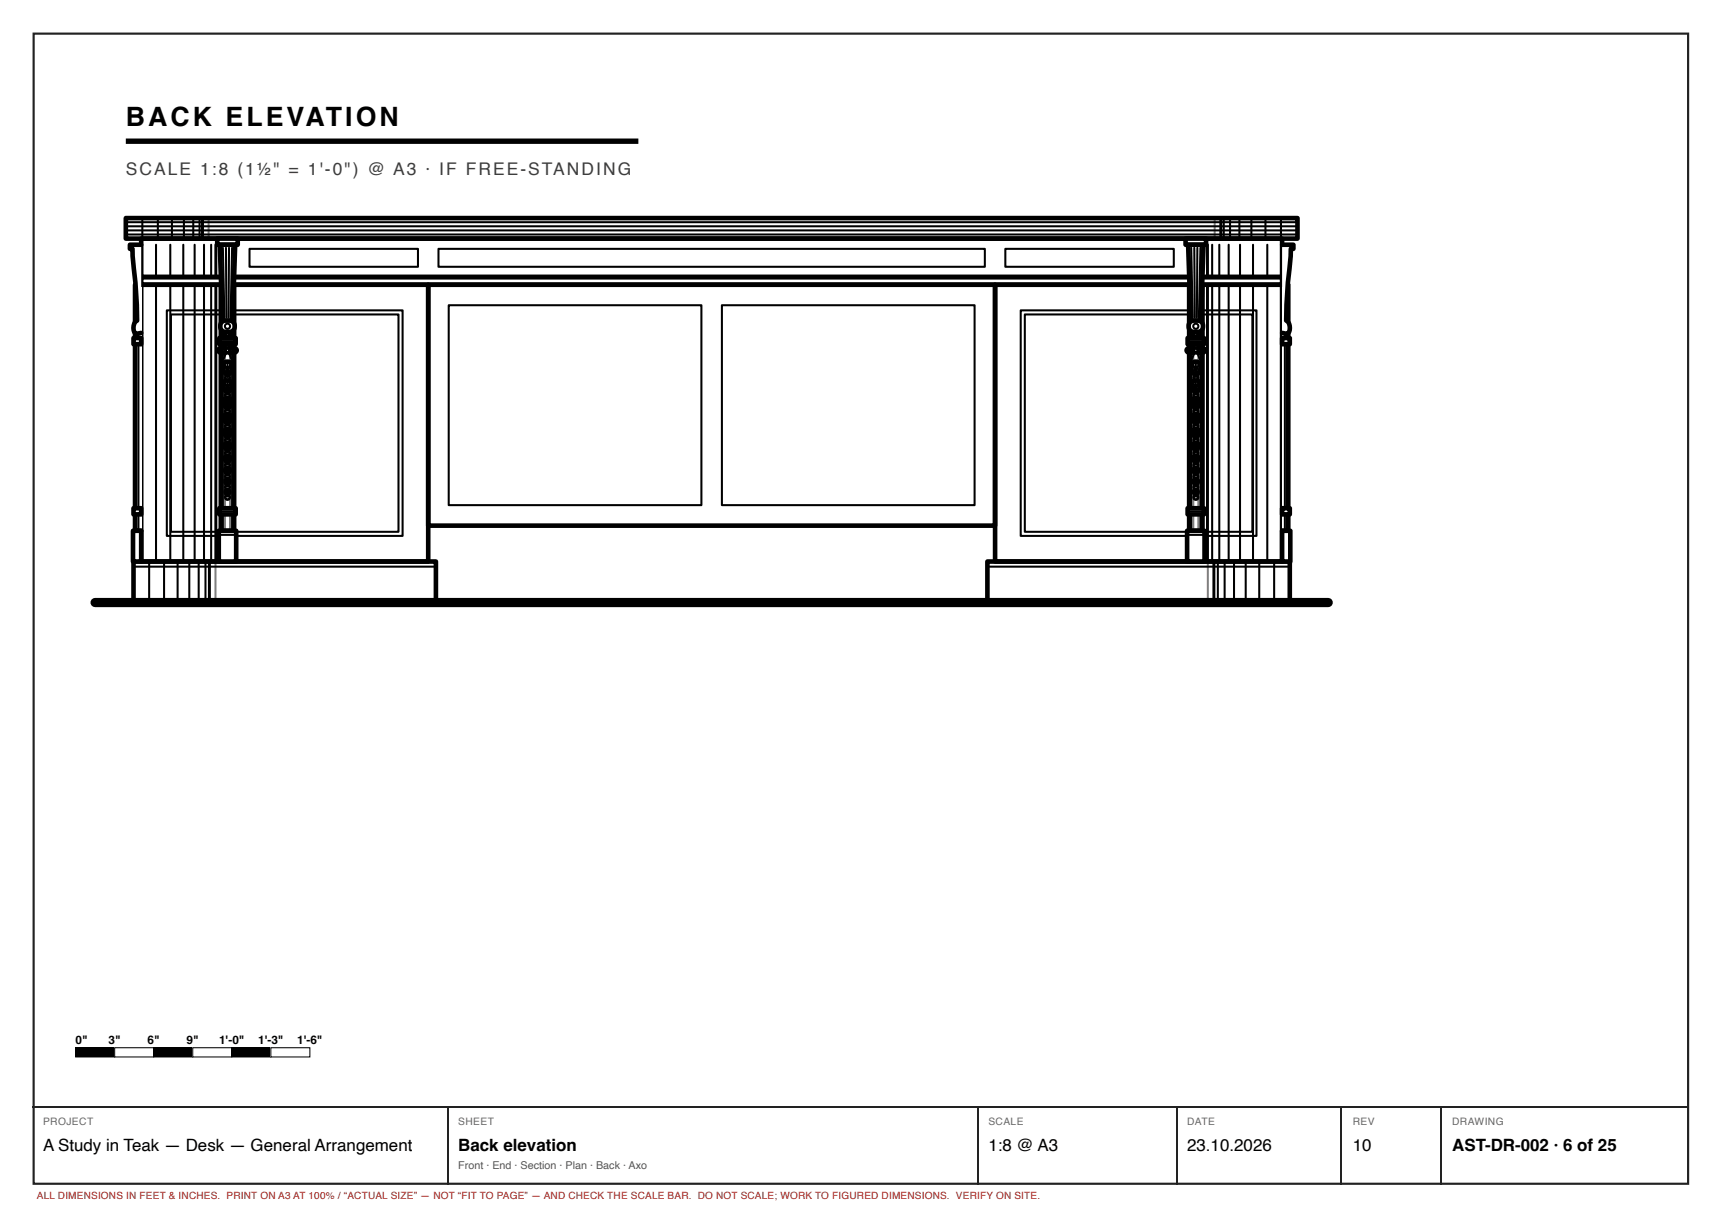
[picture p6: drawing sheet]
<svg xmlns="http://www.w3.org/2000/svg" width="420mm" height="297mm" viewBox="0 0 420 297" stroke-linecap="round" stroke-linejoin="round" font-family="sans-serif">
<path d="M8.2 8.2h403.5v280.5h-403.5z" fill="none" stroke="#222" stroke-width=".53"/>
<path d="M30.7 34.4h125" fill="none" stroke="#000" stroke-width="1.3" stroke-linecap="butt"/>
<path d="M30.7 53.2h285.7v5h-285.7zM34.4 58.2h278.3v9.4h-278.3zM34.4 67.6h278.3v1.8h-278.3zM34.4 69.4h70v67.5h-70zM104.4 69.4h138.3v58.8h-138.3zM242.7 69.4h70v67.5h-70zM32.6 136.9h73.7v10h-73.7zM240.8 136.9h73.8v10h-73.8z" fill="none" stroke="#000" stroke-width="1.1"/>
<g fill="none" stroke="#000" stroke-width=".5">
<path d="M30.7 54.2h285.7M30.7 55.2h285.7M30.7 56.2h285.7M30.7 57.2h285.7M34.7 53.2v5M38.1 59.7v7.9M38.5 53.2v5M41.5 59.7v7.9M41.9 53.2v5M44.7 59.7v7.9M44.9 53.2v5M47.1 53.2v5"/>
<path d="M47.5 59.7v7.9M48.7 53.2v5M49.8 59.7v7.9M50.9 53.2v5M51.5 59.7v7.9M54.1 59.7v7.9M296.2 53.2v5M298.4 53.2v5M300 53.2v5M302.3 53.2v5M305.2 53.2v5M308.6 53.2v5"/>
<path d="M312.4 53.2v5M38.1 69.4v67.5M40.7 75.7h57.5v55h-57.5zM41.5 69.4v67.5M41.7 76.7h55.5v53h-55.5zM44.7 69.4v67.5M47.5 69.4v67.5M49.8 69.4v67.5M51.5 69.4v67.5M54.1 69.4v67.5M60.9 60.7h41v4.4h-41zM106.9 60.7h133.3v4.4h-133.3z"/>
<path d="M109.4 74.4h61.7v48.8h-61.7zM176.1 74.4h61.6v48.8h-61.6zM245.2 60.7h41.1v4.4h-41.1zM248.9 75.7h57.5v55h-57.5zM249.9 76.7h55.5v53h-55.5zM32.6 138.2h73.7M36.4 136.9v10M40 136.9v10M43.3 136.9v10M46.2 136.9v10M48.5 136.9v10M50.1 136.9v10"/>
<path d="M52.6 136.9v10M240.8 138.2h73.8"/>
</g>
<path d="M49.4 53.2v5M52.6 59.7v7.9M297.7 53.2v5M52.6 69.4v67.5M51.1 136.9v10" fill="none" stroke="#000" stroke-width=".72"/>
<path d="M53.9 69.4h3.2v60h-3.2z" fill="#fff"/>
<path d="M53.9 69.4h3.2v60h-3.2z" fill="none" stroke="#000" stroke-width="1.1"/>
<path d="M54.4 69.4v60M54.9 69.4v60M56.1 69.4v60M56.6 69.4v60" fill="none" stroke="#000" stroke-width=".5"/>
<path d="M53.5 82.4h4v1.5h-4z" fill="#fff"/>
<path d="M53.5 82.4h4v1.5h-4z" fill="none" stroke="#000" stroke-width="1.1"/>
<path d="M53.5 83.2h4" fill="none" stroke="#000" stroke-width=".5"/>
<path d="M53.5 123.9h4v1.5h-4z" fill="#fff"/>
<path d="M53.4 85a1.22 1.22 0 0 1 2.1 .6 1.32 1.32 0 0 1-2.3-.2zM55.7 85a1.22 1.22 0 0 1 2 .6 1.32 1.32 0 0 1-2.2-.2zM53.5 123.9h4v1.5h-4z" fill="none" stroke="#000" stroke-width="1.1"/>
<path d="M53.5 124.7h4" fill="none" stroke="#000" stroke-width=".5"/>
<circle cx="55.5" cy="85.4" r=".44" fill="#fff"/>
<g fill="none" stroke="#000" stroke-width="1.1">
<path d="M54.6 88.6a1.25 1.25 0 0 1 1.6-.2 1.25 1.25 0 0 1 .4 1.6l-.6 1.1-.5 .5a2.43 2.43 0 0 1-.9-3zM54.6 93.2a1.09 1.09 0 0 1 1.4-.3 1.09 1.09 0 0 1 .5 1.3l-.5 1.1-.5 .6a2.36 2.36 0 0 1-.9-2.7zM54.7 97.4a.99 .99 0 0 1 1.2-.3 .99 .99 0 0 1 .5 1.2l-.5 1-.4 .5a2.12 2.12 0 0 1-.8-2.4zM54.8 101.3a.95 .95 0 0 1 1.3-.1 .95 .95 0 0 1 .1 1.3l-.7 .9a1.91 1.91 0 0 1-.7-2.1zM55 104.7h.9a1.37 1.37 0 0 1-.4 2.1 1.51 1.51 0 0 1-.5-2.1zM55.1 108h.8a1.24 1.24 0 0 1-.4 2 1.36 1.36 0 0 1-.4-2zM55.1 111.2h.7a1.11 1.11 0 0 1-.3 1.7 1.22 1.22 0 0 1-.4-1.7zM55.1 116.9h.7a.98 .98 0 0 1-.3 1.4 .98 .98 0 0 1-.4-1.4zM55.2 114.1h.6a1 1 0 0 1-.3 1.6 1.1 1.1 0 0 1-.3-1.6zM55.2 119.5h.6a.89 .89 0 0 1-.3 1.3 .89 .89 0 0 1-.3-1.3z"/>
<circle cx="55.5" cy="92.1" r=".31"/>
<circle cx="55.5" cy="96.4" r=".31"/>
<circle cx="55.5" cy="85.4" r=".44"/>
<circle cx="55.5" cy="103.9" r=".31"/>
<circle cx="55.5" cy="113.4" r=".31"/>
<circle cx="55.5" cy="116.2" r=".31"/>
<circle cx="55.5" cy="107.3" r=".31"/>
<circle cx="55.5" cy="110.5" r=".31"/>
<circle cx="55.5" cy="118.8" r=".31"/>
<circle cx="55.5" cy="100.3" r=".31"/>
<circle cx="55.5" cy="121.3" r=".31"/>
</g>
<g fill="none" stroke="#000" stroke-width=".5">
<path d="M54.8 88.9l.7 2M54.9 93.4l.6 1.8M54.9 97.6l.6 1.6M55.2 85.8l-.7 1.9M55.5 88.6v2.3M55.5 93.2v2M55.5 97.4v1.8M55.7 85.8l.8 1.9M56 97.6l-.5 1.6M56.1 93.4l-.6 1.8M56.1 88.9l-.6 2M55 101.5l.5 1.4"/>
<path d="M55 105l.5 1.3M55.1 108.4l.4 1.1M55.1 111.5l.4 1M55.2 114.4l.3 .9M55.2 117.2l.3 .8M55.2 119.7l.3 .8M55.5 101.2v1.7M55.5 104.8v1.5M55.5 108.2v1.3M55.5 111.3v1.2M55.5 114.3v1M55.5 117v1"/>
<path d="M55.5 119.6v.9M55.7 119.7l-.2 .8M55.8 117.2l-.3 .8M55.8 114.4l-.3 .9M55.8 111.5l-.3 1M55.9 108.4l-.4 1.1M55.9 105l-.4 1.3M56 101.5l-.5 1.4"/>
</g>
<path d="M53.4 129.4h4.2v7.5h-4.2z" fill="#fff"/>
<path d="M53.4 129.4h4.2v7.5h-4.2z" fill="none" stroke="#000" stroke-width="1.1"/>
<path d="M53.4 130.4h4.2" fill="none" stroke="#000" stroke-width=".5"/>
<path d="M53 58.2h5v1.5h-5z" fill="#fff"/>
<path d="M53 58.2h5v1.5h-5z" fill="none" stroke="#000" stroke-width="1.1"/>
<path d="M53.6 59.7h3.8l-.7 18.5h-2.5z" fill="#fff"/>
<path d="M53.6 59.7h3.8l-.7 18.5h-2.5z" fill="none" stroke="#000" stroke-width="1.1"/>
<path d="M54.4 60.4l.3 17M55.1 60.4l.1 17M55.9 60.4l-.2 17M56.6 60.4l-.4 17" fill="none" stroke="#000" stroke-width=".5"/>
<path d="M54.1 78.5l.7-.3h1.2a1.38 1.38 0 0 1 1.2 1.4 1.38 1.38 0 0 1-1.2 1.3h-1a1.39 1.39 0 0 1-1.2-.9 1.39 1.39 0 0 1 .3-1.5z" fill="#fff"/>
<path d="M54.1 78.5l.7-.3h1.2a1.38 1.38 0 0 1 1.2 1.4 1.38 1.38 0 0 1-1.2 1.3h-1a1.39 1.39 0 0 1-1.2-.9 1.39 1.39 0 0 1 .3-1.5z" fill="none" stroke="#000" stroke-width="1.1"/>
<circle cx="55.5" cy="79.6" r=".63" fill="none" stroke="#000" stroke-width=".5"/>
<circle cx="55.5" cy="81.6" r=".63" fill="#fff"/>
<circle cx="55.5" cy="81.6" r=".63" fill="none" stroke="#000" stroke-width="1.1"/>
<path d="M32.9 69.4h1.5v60h-1.5z" fill="#fff"/>
<path d="M34.4 69.4h-1.5v60h1.5" fill="none" stroke="#000" stroke-width="1.1"/>
<path d="M33.8 69.4v60" fill="none" stroke="#000" stroke-width=".5"/>
<path d="M32.6 82.4h1.8v1.5h-1.8z" fill="#fff"/>
<path d="M32.6 82.4h1.8v1.5h-1.8z" fill="none" stroke="#000" stroke-width="1.1"/>
<path d="M32.6 123.9h1.8v1.5h-1.8z" fill="#fff"/>
<path d="M32.6 123.9h1.8v1.5h-1.8z" fill="none" stroke="#000" stroke-width="1.1"/>
<path d="M32.4 129.4h2v7.5h-2z" fill="#fff"/>
<path d="M32.4 129.4h2v7.5h-2z" fill="none" stroke="#000" stroke-width="1.1"/>
<path d="M31.7 59.7h2.7v21.5l-1.2 .2a2.13 2.13 0 0 1 .2-3.2 132.4 132.4 0 0 0-1-15.4l-.1-2.1h-.6z" fill="#fff"/>
<path d="M34.4 59.7h-2.7v1h.6l.3 4.9a99.9 99.9 0 0 1 .8 12.6 2.12 2.12 0 0 0-.2 3.2l1.2-.2" fill="none" stroke="#000" stroke-width="1.1"/>
<g fill="none" stroke="#000" stroke-width=".5">
<path d="M293 59.7v7.9M295.6 59.7v7.9M297.4 59.7v7.9M299.6 59.7v7.9M302.4 59.7v7.9M305.6 59.7v7.9M309.1 59.7v7.9M293 69.4v67.5M295.6 69.4v67.5M297.4 69.4v67.5M299.6 69.4v67.5M302.4 69.4v67.5"/>
<path d="M305.6 69.4v67.5M309.1 69.4v67.5M294.6 136.9v10M297 136.9v10M298.7 136.9v10M301 136.9v10M303.8 136.9v10M307.1 136.9v10M310.7 136.9v10"/>
</g>
<path d="M294.5 59.7v7.9M294.5 69.4v67.5M296 136.9v10" fill="none" stroke="#000" stroke-width=".72"/>
<path d="M290 69.4h3.3v60h-3.3z" fill="#fff"/>
<path d="M290 69.4h3.3v60h-3.3z" fill="none" stroke="#000" stroke-width="1.1"/>
<path d="M290.5 69.4v60M291 69.4v60M292.3 69.4v60M292.8 69.4v60" fill="none" stroke="#000" stroke-width=".5"/>
<path d="M289.6 82.4h4v1.5h-4z" fill="#fff"/>
<path d="M289.6 82.4h4v1.5h-4z" fill="none" stroke="#000" stroke-width="1.1"/>
<path d="M289.6 83.2h4" fill="none" stroke="#000" stroke-width=".5"/>
<path d="M289.6 123.9h4v1.5h-4z" fill="#fff"/>
<path d="M289.6 85a1.22 1.22 0 0 1 2 .6 1.32 1.32 0 0 1-2.2-.2zM291.8 85a1.22 1.22 0 0 1 2.1 .6 1.32 1.32 0 0 1-2.3-.2zM289.6 123.9h4v1.5h-4z" fill="none" stroke="#000" stroke-width="1.1"/>
<path d="M289.6 124.7h4" fill="none" stroke="#000" stroke-width=".5"/>
<circle cx="291.6" cy="85.4" r=".44" fill="#fff"/>
<g fill="none" stroke="#000" stroke-width="1.1">
<path d="M290.7 88.6a1.25 1.25 0 0 1 1.7-.2 1.25 1.25 0 0 1 .3 1.6l-.6 1.1-.5 .5a2.43 2.43 0 0 1-.9-3zM290.7 93.2a1.09 1.09 0 0 1 1.4-.3 1.09 1.09 0 0 1 .6 1.3l-.6 1.1-.5 .6a2.36 2.36 0 0 1-.9-2.7zM290.8 97.4a.99 .99 0 0 1 1.3-.3 .99 .99 0 0 1 .5 1.2l-.5 1-.5 .5a2.12 2.12 0 0 1-.8-2.4zM290.9 101.3a.95 .95 0 0 1 1.4-.1 .95 .95 0 0 1 0 1.3l-.7 .9a1.91 1.91 0 0 1-.7-2.1zM291.2 104.7h.9a1.37 1.37 0 0 1-.5 2.1 1.51 1.51 0 0 1-.4-2.1zM291.2 108h.8a1.24 1.24 0 0 1-.4 2 1.36 1.36 0 0 1-.4-2zM291.3 111.2h.7a1.11 1.11 0 0 1-.4 1.7 1.22 1.22 0 0 1-.3-1.7zM291.3 116.9h.7a.98 .98 0 0 1-.4 1.4 .98 .98 0 0 1-.3-1.4zM291.3 114.1h.7a1 1 0 0 1-.4 1.6 1.1 1.1 0 0 1-.3-1.6zM291.3 119.5h.6a.89 .89 0 0 1-.3 1.3 .89 .89 0 0 1-.3-1.3z"/>
<circle cx="291.6" cy="92.1" r=".31"/>
<circle cx="291.6" cy="96.4" r=".31"/>
<circle cx="291.6" cy="85.4" r=".44"/>
<circle cx="291.6" cy="103.9" r=".31"/>
<circle cx="291.6" cy="113.4" r=".31"/>
<circle cx="291.6" cy="107.3" r=".31"/>
<circle cx="291.6" cy="116.2" r=".31"/>
<circle cx="291.6" cy="110.5" r=".31"/>
<circle cx="291.6" cy="100.3" r=".31"/>
<circle cx="291.6" cy="118.8" r=".31"/>
<circle cx="291.6" cy="121.3" r=".31"/>
</g>
<g fill="none" stroke="#000" stroke-width=".5">
<path d="M291 88.9l.6 2M291 93.4l.6 1.8M291.1 97.6l.5 1.6M291.4 85.8l-.8 1.9M291.6 88.6v2.3M291.6 93.2v2M291.6 97.4v1.8M291.9 85.8l.7 1.9M292.2 97.6l-.6 1.6M292.2 93.4l-.6 1.8M292.3 88.9l-.7 2M291.2 101.5l.4 1.4"/>
<path d="M291.2 105l.4 1.3M291.2 108.4l.4 1.1M291.3 111.5l.3 1M291.3 114.4l.3 .9M291.4 117.2l.2 .8M291.4 119.7l.2 .8M291.6 101.2v1.7M291.6 104.8v1.5M291.6 108.2v1.3M291.6 111.3v1.2M291.6 114.3v1M291.6 117v1"/>
<path d="M291.6 119.6v.9M291.9 119.7l-.3 .8M291.9 117.2l-.3 .8M291.9 114.4l-.3 .9M292 111.5l-.4 1M292 108.4l-.4 1.1M292.1 105l-.5 1.3M292.1 101.5l-.5 1.4"/>
</g>
<path d="M289.5 129.4h4.3v7.5h-4.3z" fill="#fff"/>
<path d="M289.5 129.4h4.3v7.5h-4.3z" fill="none" stroke="#000" stroke-width="1.1"/>
<path d="M289.5 130.4h4.3" fill="none" stroke="#000" stroke-width=".5"/>
<path d="M289.1 58.2h5v1.5h-5z" fill="#fff"/>
<path d="M289.1 58.2h5v1.5h-5z" fill="none" stroke="#000" stroke-width="1.1"/>
<path d="M289.8 59.7h3.7l-.6 18.5h-2.5z" fill="#fff"/>
<path d="M289.8 59.7h3.7l-.6 18.5h-2.5z" fill="none" stroke="#000" stroke-width="1.1"/>
<path d="M290.5 60.4l.4 17M291.3 60.4l.1 17M292 60.4l-.1 17M292.8 60.4l-.4 17" fill="none" stroke="#000" stroke-width=".5"/>
<path d="M290.3 78.5l.7-.3h1.1a1.38 1.38 0 0 1 1.3 1.4 1.38 1.38 0 0 1-1.3 1.3h-1a1.39 1.39 0 0 1-1.2-.9 1.39 1.39 0 0 1 .4-1.5z" fill="#fff"/>
<path d="M290.3 78.5l.7-.3h1.1a1.38 1.38 0 0 1 1.3 1.4 1.38 1.38 0 0 1-1.3 1.3h-1a1.39 1.39 0 0 1-1.2-.9 1.39 1.39 0 0 1 .4-1.5z" fill="none" stroke="#000" stroke-width="1.1"/>
<circle cx="291.6" cy="79.6" r=".63" fill="none" stroke="#000" stroke-width=".5"/>
<circle cx="291.6" cy="81.6" r=".63" fill="#fff"/>
<circle cx="291.6" cy="81.6" r=".63" fill="none" stroke="#000" stroke-width="1.1"/>
<path d="M312.7 69.4h1.5v60h-1.5z" fill="#fff"/>
<path d="M312.7 69.4h1.5v60h-1.5" fill="none" stroke="#000" stroke-width="1.1"/>
<path d="M313.4 69.4v60" fill="none" stroke="#000" stroke-width=".5"/>
<path d="M312.7 82.4h1.9v1.5h-1.9z" fill="#fff"/>
<path d="M312.7 82.4h1.9v1.5h-1.9z" fill="none" stroke="#000" stroke-width="1.1"/>
<path d="M312.7 123.9h1.9v1.5h-1.9z" fill="#fff"/>
<path d="M312.7 123.9h1.9v1.5h-1.9z" fill="none" stroke="#000" stroke-width="1.1"/>
<path d="M312.7 129.4h2v7.5h-2z" fill="#fff"/>
<path d="M312.7 129.4h2v7.5h-2z" fill="none" stroke="#000" stroke-width="1.1"/>
<path d="M312.7 59.7h2.7v1h-.6l-.3 4.9a99.9 99.9 0 0 0-.8 12.6 2.12 2.12 0 0 1 .2 3.2l-1.2-.2z" fill="#fff"/>
<path d="M312.7 59.7h2.7v1h-.6l-.3 4.9a99.9 99.9 0 0 0-.8 12.6 2.12 2.12 0 0 1 .2 3.2l-1.2-.2" fill="none" stroke="#000" stroke-width="1.1"/>
<path d="M23.2 146.9h300.7" fill="none" stroke="#000" stroke-width="2.2"/>
<path d="M18.4 255.5h9.6v2.2h-9.6z" fill="#000"/>
<path d="M18.4 255.5h9.6v2.2h-9.6z" fill="none" stroke="#000" stroke-width=".25"/>
<path d="M28 255.5h9.5v2.2h-9.5z" fill="#fff"/>
<path d="M28 255.5h9.5v2.2h-9.5zM37.5 255.5h9.5v2.2h-9.5z" fill="none" stroke="#000" stroke-width=".25"/>
<path d="M37.5 255.5h9.5v2.2h-9.5z" fill="#000"/>
<path d="M47 255.5h9.5v2.2h-9.5z" fill="#fff"/>
<path d="M47 255.5h9.5v2.2h-9.5zM56.5 255.5h9.5v2.2h-9.5z" fill="none" stroke="#000" stroke-width=".25"/>
<path d="M56.5 255.5h9.5v2.2h-9.5z" fill="#000"/>
<path d="M66.1 255.5h9.5v2.2h-9.5z" fill="#fff"/>
<path d="M66.1 255.5h9.5v2.2h-9.5z" fill="none" stroke="#000" stroke-width=".25"/>
<path d="M7.9 270h404.1M109.1 270.1v18.8M238.5 270.1v18.8M286.9 270.1v18.8M327.2 270.1v18.8M351.5 270.1v18.8" fill="none" stroke="#222" stroke-width=".26"/>
<text font-size="6.5" x="30.7" y="30.7">BACK ELEVATION</text>
<text font-size="4.2" fill="#3d3d3d" x="30.7" y="42.7">SCALE 1:8 (1½&quot; = 1'-0&quot;) @ A3 · IF FREE-STANDING</text>
<g font-size="4.1">
<text x="10.5" y="280.7">A Study in Teak — Desk — General Arrangement</text>
<text x="111.8" y="280.7">Back elevation</text>
<text x="241" y="280.7">1:8 @ A3</text>
<text x="289.5" y="280.7">23.10.2026</text>
<text x="329.9" y="280.7">10</text>
<text x="354.1" y="280.7">AST-DR-002 · 6 of 25</text>
</g>
<g font-size="2.9">
<text x="18.4" y="254.5">0&quot;</text>
<text x="26.5" y="254.5">3&quot;</text>
<text x="36" y="254.5">6&quot;</text>
<text x="45.5" y="254.5">9&quot;</text>
<text x="53.4" y="254.5">1'-0&quot;</text>
<text x="62.9" y="254.5">1'-3&quot;</text>
<text x="72.5" y="254.5">1'-6&quot;</text>
</g>
<text font-size="2.6" fill="#555" x="111.8" y="285">Front · End · Section · Plan · Back · Axo</text>
<g font-size="2.5" fill="#666">
<text x="10.5" y="274.4">PROJECT</text>
<text x="111.8" y="274.4">SHEET</text>
<text x="241" y="274.4">SCALE</text>
<text x="289.5" y="274.4">DATE</text>
<text x="329.9" y="274.4">REV</text>
<text x="354.1" y="274.4">DRAWING</text>
</g>
<text font-size="2.4" fill="#a51d17" x="9" y="292.4">ALL DIMENSIONS IN FEET &amp; INCHES. PRINT ON A3 AT 100% / “ACTUAL SIZE” — NOT “FIT TO PAGE” — AND CHECK THE SCALE BAR. DO NOT SCALE; WORK TO FIGURED DIMENSIONS. VERIFY ON SITE.</text>
</svg>
